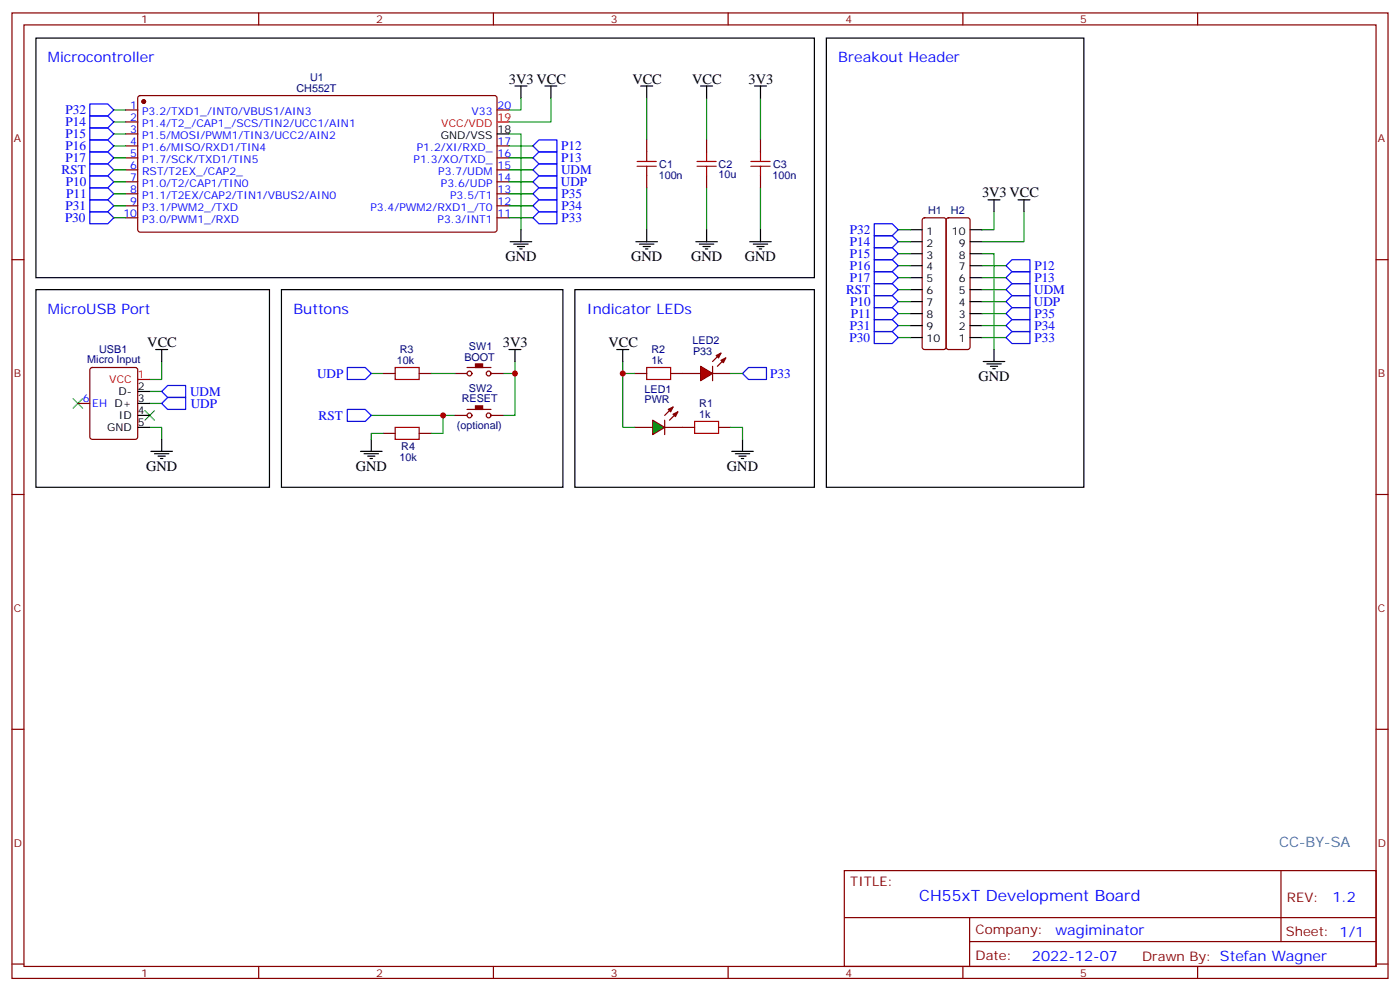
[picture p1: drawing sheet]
<svg xmlns="http://www.w3.org/2000/svg" width="412mm" height="292mm" viewBox="0 0 412 292" stroke-linecap="round" stroke-linejoin="round" font-family="sans-serif">
<g fill="none" stroke="#870000" stroke-width=".35">
<path d="M3.5 3.8h405.4v284.3h-405.4zM7.1 7.3h398.2v277.3h-398.2zM76.2 3.8v3.5M145.3 3.8v3.5M214.5 3.8v3.5M283.6 3.8v3.5M352.8 3.8v3.5M37 32.4h3.6M37 35.9h3.6M37 39.4h3.6M40.8 28.4l.5-.2h104.7l.4 .7-.1 39-.6 .5-104.7-.1-.4-.6v-38.8zM146.4 32.4h3.5"/>
<path d="M37 43h3.6M37 46.5h3.6M37 50h3.6M37 53.6h3.6M37 57.1h3.6M146.4 43h3.5M146.4 46.5h3.5M146.4 50h3.5M146.4 53.6h3.5M146.4 57.1h3.5M190.5 41.2v3.5M190.5 51.8v3.5"/>
<path d="M208.1 41.2v3.5M208.1 51.8v3.5M224 41.2v3.5M224 51.8v3.5M3.5 76.5h3.6M37 60.6h3.6M37 64.1h3.6M146.4 60.6h3.5M146.4 64.1h3.5M405.3 76.5h3.6M22.9 118.8h3.6M26.7 108.4l.5-.2h12.7l.6 .5 .1 20-.5 .6-12.9 .1-.7-.5v-20z"/>
<path d="M112.9 110h3.5M123.5 110h3.5M134.1 110h3.5M137.6 108.2h7M144.6 110h3.6M187 110h3.5M197.6 110h3.5M134.1 122.3h3.5M137.6 120.6h7M144.6 122.3h3.6M187 125.9h5.3M195.8 125.9h8.8"/>
<path d="M211.7 125.9h3.5M3.5 145.6h3.6M405.3 145.6h3.6M3.5 214.8h3.6M405.3 214.8h3.6M248.7 256.4h156.6v28.2h-156.6zM377.3 256.4v20.9M248.7 270.2h156.5M285.6 277.3h119.6M285.6 270.2v14.2M3.5 283.9h3.6M76.2 284.6v3.5"/>
<path d="M145.3 284.6v3.5M214.5 284.6v3.5M283.6 284.6v3.5M352.8 284.6v3.5M405.3 283.9h3.6"/>
<circle cx="138.3" cy="110" r=".71"/>
<circle cx="143.9" cy="110" r=".71"/>
<circle cx="138.3" cy="122.3" r=".71"/>
<circle cx="143.9" cy="122.3" r=".71"/>
</g>
<g fill="#870000" stroke="#870000" stroke-width=".35">
<path d="M140.1 119.5h2.1v1.1h-2.1z"/>
<path d="M140.1 107.2h2.1v1h-2.1z"/>
<circle cx="42.3" cy="29.9" r=".53"/>
</g>
<g fill="none" stroke="#000" stroke-width=".35">
<path d="M10.6 11.2h229.3v70.6h-229.3zM146.4 39.4h3.5M151.7 25.3h3.5M153.5 25.3v3.6M160.5 25.3h3.5M162.3 25.3v3.6M188.7 25.3h3.6M190.5 25.3v3.6M206.4 25.3h3.5M208.1 25.3v3.6M222.2 25.3h3.6M224 25.3v3.6"/>
<path d="M150.3 71.2h6.3M151.3 71.9h4.3M152.4 72.6h2.1M153.1 73.3h.7M153.5 67.7v3.5M187.3 71.2h6.4M188.4 71.9h4.2M189.4 72.6h2.2M190.1 73.3h.8M190.5 67.7v3.5M205 71.2h6.3M206 71.9h4.3"/>
<path d="M207.1 72.6h2.1M207.8 73.3h.7M208.1 67.7v3.5M220.8 71.2h6.4M221.9 71.9h4.2M223 72.6h2.1M223.7 73.3h.7M224 67.7v3.5M10.6 85.3h68.8v58.2h-68.8zM82.9 85.3h82.9v58.2h-82.9zM169.3 85.3h70.6v58.2h-70.6zM40.6 118.8h3.5"/>
<path d="M40.6 115.3h3.5M45.9 102.9h3.5M47.6 102.9v3.6M149.9 102.9h3.6M151.7 102.9v3.6M181.7 102.9h3.5M183.4 102.9v3.6M40.6 125.9h3.5M40.6 122.3h3.5M44.4 132.9h6.4M45.5 133.6h4.2M46.6 134.3h2.1"/>
<path d="M47.3 135h.7M47.6 129.4v3.5M215.5 132.9h6.4M216.6 133.6h4.2M217.7 134.3h2.1M218.4 135h.7M218.7 129.4v3.5"/>
</g>
<path d="M146.4 35.9h3.5M40.6 111.8h3.5" fill="none" stroke="#f00" stroke-width=".35"/>
<g fill="none" stroke="#008700" stroke-width=".35">
<path d="M33.5 32.4h3.5M33.5 35.9h3.5M33.5 39.4h3.5M149.9 39.4h3.6v28.3M153.5 28.9v3.5h-3.6M162.3 28.9v7h-12.4M190.5 28.9v12.3M208.1 28.9v12.3M224 28.9v12.3M33.5 50h3.5M33.5 53.6h3.5M33.5 43h3.5"/>
<path d="M33.5 46.5h3.5M33.5 57.1h3.5M149.9 50h7.1M149.9 53.6h7.1M149.9 43h7.1M149.9 46.5h7.1M149.9 57.1h7.1M190.5 55.3v12.4M208.1 55.3v12.4M224 55.3v12.4M33.5 60.6h3.5M33.5 64.1h3.5"/>
<path d="M149.9 60.6h7.1M149.9 64.1h7.1M44.1 118.8h3.5M44.1 115.3h3.5M47.6 106.5v5.3h-3.5M109.4 110h3.5M148.2 110h3.5M151.7 106.5v15.8h-3.5M183.4 106.5v3.5h3.6M44.1 125.9h3.5v3.5M109.4 122.3h24.7"/>
</g>
<g fill="none" stroke="#a10000" stroke-width=".35">
<path d="M187.7 49h5.6M187.7 47.6h5.6M190.5 44.7v2.9M190.5 49v2.8M205.3 49h5.7M205.3 47.6h5.7M208.1 44.7v2.9M208.1 49v2.8M221.2 49h5.6M221.2 47.6h5.6M224 44.7v2.9M224 49v2.8"/>
<path d="M116.4 108.2h7.1v3.6h-7.1zM190.5 108.2h7.1v3.6h-7.1zM204.6 124.1h7.1v3.5h-7.1z"/>
</g>
<g fill="none" stroke="#00f" stroke-width=".35">
<path d="M26.5 34.1h5.2l1.8 1.8-1.8 1.8h-5.2zM26.5 37.7h5.2l1.8 1.7-1.8 1.8h-5.2zM26.5 30.6h5.2l1.8 1.8-1.8 1.7h-5.2zM26.5 51.8h5.2l1.8 1.8-1.8 1.7h-5.2zM26.5 55.3h5.2l1.8 1.8-1.8 1.7h-5.2zM26.5 41.2h5.2l1.8 1.8-1.8 1.7h-5.2zM26.5 44.7h5.2l1.8 1.8-1.8 1.8h-5.2zM26.5 58.8h5.2l1.8 1.8-1.8 1.8h-5.2zM26.5 48.3h5.2l1.8 1.7-1.8 1.8h-5.2zM157 50l1.7-1.7h5.3v3.5h-5.3zM157 53.6l1.7-1.8h5.3v3.5h-5.3zM157 43l1.7-1.8h5.3v3.5h-5.3z"/>
<path d="M157 46.5l1.7-1.8h5.3v3.6h-5.3zM157 57.1l1.7-1.8h5.3v3.5h-5.3zM26.5 62.4h5.2l1.8 1.7-1.8 1.8h-5.2zM157 64.1l1.7-1.7h5.3v3.5h-5.3zM157 60.6l1.7-1.8h5.3v3.6h-5.3zM47.6 115.3l1.8-1.8h5.3v3.6h-5.3zM47.6 118.8l1.8-1.7h5.3v3.5h-5.3zM102.3 108.2h5.3l1.8 1.8-1.8 1.8h-5.3zM218.7 110l1.8-1.8h5.3v3.6h-5.3zM102.3 120.6h5.3l1.8 1.7-1.8 1.8h-5.3z"/>
</g>
<path d="M21.5 117.4l2.8 2.8M24.3 117.4l-2.8 2.8M42.7 120.9l2.8 2.9M45.5 120.9l-2.8 2.9" fill="none" stroke="#3c3" stroke-width=".35"/>
<path d="M192.3 123.8l3.5 2.1-3.5 2.1z" fill="#0c0" stroke="#870000" stroke-width=".35"/>
<path d="M198.3 119.9l-2.5 2.4M201.1 110h5.3M209.9 110h5.3M209.9 107.9v4.2M212.4 104l-2.5 2.5M213.8 105.4l-2.5 2.5M195.8 123.8v4.2M199.7 121.3l-2.5 2.5" fill="none" stroke="#870000" stroke-width=".35"/>
<g fill="#870000" stroke="#870000" stroke-width=".35">
<path d="M198.3 122l1.4-.7-.7 1.4z"/>
<path d="M196.8 120.6l1.5-.7-.7 1.4z"/>
<path d="M212.4 106.1l1.4-.7-.7 1.4z"/>
<path d="M211 104.7l1.4-.7-.7 1.4z"/>
</g>
<path d="M206.4 107.9l3.5 2.1-3.5 2.1z" fill="#f00" stroke="#870000" stroke-width=".35"/>
<path d="M271.9 64.3l.4-.2h5.7l.5 .2 .2 .5v37.4l-.2 .5-.5 .2h-5.7l-.5-.2-.2-.5v-37.4zM278.9 64.3l.5-.2h5.6l.5 .2 .3 .5v37.4l-.3 .5-.5 .2h-5.6l-.5-.2-.2-.5v-37.4zM112.9 127.6h3.5M123.5 127.6h3.5" fill="none" stroke="#870000" stroke-width=".35"/>
<g fill="none" stroke="#000" stroke-width=".35">
<path d="M243.4 11.2h75.9v132.3h-75.9zM291 58.8h3.6M292.8 58.8v3.6M299.9 58.8h3.5M301.6 58.8v3.6M268.1 67.7h3.5M268.1 71.2h3.5M268.1 74.7h3.5M268.1 78.2h3.5M285.8 67.7h3.5M285.8 71.2h3.5M285.8 74.7h3.5"/>
<path d="M285.8 78.2h3.5M268.1 81.8h3.5M268.1 85.3h3.5M268.1 88.8h3.5M268.1 92.4h3.5M268.1 95.9h3.5M268.1 99.4h3.5M285.8 81.8h3.5M285.8 85.3h3.5M285.8 88.8h3.5M285.8 92.4h3.5M285.8 95.9h3.5"/>
<path d="M285.8 99.4h3.5M289.6 106.5h6.4M290.7 107.2h4.2M291.7 107.9h2.2M292.5 108.6h.7M292.8 102.9v3.6M106.2 132.9h6.3M107.2 133.6h4.3M108.3 134.3h2.1M109 135h.7M109.4 129.4v3.5"/>
</g>
<g fill="none" stroke="#008700" stroke-width=".35">
<path d="M264.6 78.2h3.5M264.6 74.7h3.5M264.6 71.2h3.5M264.6 67.7h3.5M289.3 74.7h3.5v28.2M289.3 78.2h7M292.8 62.4v5.3h-3.5M301.6 62.4v8.8h-12.3M264.6 81.8h3.5M264.6 85.3h3.5M264.6 88.8h3.5M264.6 92.4h3.5"/>
<path d="M264.6 95.9h3.5M264.6 99.4h3.5M289.3 81.8h7M289.3 85.3h7M289.3 88.8h7M289.3 92.4h7M289.3 95.9h7M289.3 99.4h7M127 110h7.1M183.4 110v15.9h3.6M215.2 110h3.5M112.9 127.6h-3.5v1.8"/>
<path d="M130.5 122.3v5.3h-3.5M215.2 125.9h3.5v3.5"/>
</g>
<g fill="none" stroke="#00f" stroke-width=".35">
<path d="M257.5 65.9h5.3l1.8 1.8-1.8 1.7h-5.3zM257.5 76.5h5.3l1.8 1.7-1.8 1.8h-5.3zM257.5 73h5.3l1.8 1.7-1.8 1.8h-5.3zM257.5 69.4h5.3l1.8 1.8-1.8 1.8h-5.3zM298.1 76.5h5.3v3.5h-5.3l-1.8-1.8zM257.5 83.5h5.3l1.8 1.8-1.8 1.8h-5.3zM257.5 94.1h5.3l1.8 1.8-1.8 1.7h-5.3zM257.5 97.6h5.3l1.8 1.8-1.8 1.8h-5.3zM257.5 80h5.3l1.8 1.8-1.8 1.7h-5.3zM257.5 90.6h5.3l1.8 1.8-1.8 1.7h-5.3zM257.5 87.1h5.3l1.8 1.7-1.8 1.8h-5.3zM296.3 95.9l1.8-1.8h5.3v3.5h-5.3z"/>
<path d="M296.3 81.8l1.8-1.8h5.3v3.5h-5.3zM296.3 88.8l1.8-1.7h5.3v3.5h-5.3zM298.1 90.6h5.3v3.5h-5.3l-1.8-1.7zM298.1 97.6h5.3v3.6h-5.3l-1.8-1.8zM298.1 83.5h5.3v3.6h-5.3l-1.8-1.8z"/>
</g>
<path d="M116.4 125.9h7.1v3.5h-7.1z" fill="none" stroke="#a10000" stroke-width=".35"/>
<g fill="#c00">
<circle cx="151.7" cy="110" r=".88"/>
<circle cx="183.4" cy="110" r=".88"/>
<circle cx="130.5" cy="122.3" r=".88"/>
</g>
<text font-size="4.6" fill="#00f" x="270.8" y="265.4">CH55xT Development Board</text>
<g font-size="4.2" fill="#00f">
<text x="14.1" y="18.3">Microcontroller</text>
<text x="246.9" y="18.3">Breakout Header</text>
<text x="14.1" y="92.4">MicroUSB Port</text>
<text x="86.4" y="92.4">Buttons</text>
<text x="172.9" y="92.4">Indicator LEDs</text>
<text x="392.5" y="265.7">1.2</text>
<text x="310.9" y="275.2">wagiminator</text>
<text x="304" y="283">2022-12-07</text>
</g>
<g font-size="4.2">
<text x="149.9" y="24.6">3V3 VCC</text>
<text x="186.3" y="24.6">VCC</text>
<text x="203.9" y="24.6">VCC</text>
<text x="220.5" y="24.6">3V3</text>
<text x="289.3" y="58.1">3V3 VCC</text>
<text x="148.9" y="76.8">GND</text>
<text x="185.9" y="76.8">GND</text>
<text x="203.6" y="76.8">GND</text>
<text x="219.4" y="76.8">GND</text>
<text x="43.4" y="102.2">VCC</text>
<text x="148.2" y="102.2">3V3</text>
<text x="179.2" y="102.2">VCC</text>
<text x="288.2" y="112.1">GND</text>
<text x="43" y="138.6">GND</text>
<text x="104.8" y="138.6">GND</text>
<text x="214.1" y="138.6">GND</text>
</g>
<text font-size="4.2" fill="#0099b0" x="376.8" y="249.3">CC-BY-SA</text>
<g font-size="3.9" fill="#00f">
<text x="19.3" y="33.7">P32</text>
<text x="19.3" y="37.2">P14</text>
<text x="19.3" y="40.7">P15</text>
<text x="19.3" y="44.2">P16</text>
<text x="19.3" y="47.8">P17</text>
<text x="165.3" y="44.2">P12</text>
<text x="165.3" y="47.8">P13</text>
<text x="18.2" y="51.3">RST</text>
<text x="165.3" y="51.3">UDM</text>
<text x="19.4" y="54.9">P10</text>
<text x="19.5" y="58.4">P11</text>
<text x="165.2" y="54.8">UDP</text>
<text x="165.4" y="58.3">P35</text>
<text x="19.1" y="65.5">P30</text>
<text x="19.3" y="61.9">P31</text>
<text x="165.4" y="65.4">P33</text>
<text x="165.4" y="61.9">P34</text>
<text x="250.4" y="68.9">P32</text>
<text x="250.4" y="76">P15</text>
<text x="250.4" y="72.5">P14</text>
<text x="250.4" y="83.1">P17</text>
<text x="250.4" y="79.5">P16</text>
<text x="304.7" y="83.1">P13</text>
<text x="304.7" y="79.5">P12</text>
<text x="249.2" y="86.6">RST</text>
<text x="304.6" y="86.6">UDM</text>
<text x="250.4" y="90.2">P10</text>
<text x="250.6" y="93.6">P11</text>
<text x="304.6" y="90.1">UDP</text>
<text x="304.7" y="93.6">P35</text>
<text x="250.2" y="100.7">P30</text>
<text x="250.4" y="97.2">P31</text>
<text x="304.7" y="97.1">P34</text>
<text x="304.7" y="100.7">P33</text>
<text x="93.4" y="111.3">UDP</text>
<text x="226.9" y="111.3">P33</text>
<text x="56" y="116.6">UDM</text>
<text x="56.2" y="120.1">UDP</text>
<text x="93.9" y="123.8">RST</text>
</g>
<g font-size="3.9" fill="#800">
<text x="250.5" y="261">TITLE:</text>
<text x="379.1" y="265.7">REV:</text>
<text x="287.4" y="275.2">Company:</text>
<text x="378.7" y="275.8">Sheet: 1/1</text>
<text x="287.4" y="282.9">Date:</text>
<text x="336.4" y="282.9">Drawn By: Stefan Wagner</text>
</g>
<g font-size="3.2" fill="#800">
<text x="41.6" y="6.8">1</text>
<text x="110.8" y="6.8">2</text>
<text x="179.9" y="6.8">3</text>
<text x="249.1" y="6.8">4</text>
<text x="318.2" y="6.8">5</text>
<text x="4.1" y="41.9">A</text>
<text x="405.9" y="41.9">A</text>
<text x="4.1" y="111.1">B</text>
<text x="405.9" y="111.1">B</text>
<text x="4.1" y="180.2">C</text>
<text x="405.9" y="180.2">C</text>
<text x="4.1" y="249.3">D</text>
<text x="405.9" y="249.3">D</text>
<text x="41.6" y="287.6">1</text>
<text x="110.8" y="287.6">2</text>
<text x="179.9" y="287.6">3</text>
<text x="249.1" y="287.6">4</text>
<text x="318.2" y="287.6">5</text>
</g>
<g font-size="3.2" fill="#000080">
<text x="91.4" y="23.9">U1</text>
<text x="87.3" y="27.2">CH552T</text>
<text x="194" y="52.6">100n</text>
<text x="194.2" y="49.4">C1</text>
<text x="211.7" y="52.6">10u</text>
<text x="211.7" y="49.4">C2</text>
<text x="227.5" y="52.6">100n</text>
<text x="227.7" y="49.4">C3</text>
<text x="273.4" y="63.2">H1</text>
<text x="280.1" y="63.2">H2</text>
<text x="204" y="101.3">LED2</text>
<text x="25.7" y="106.9">Micro Input</text>
<text x="29.2" y="104">USB1</text>
<text x="116.9" y="107.2">10k</text>
<text x="117.8" y="104">R3</text>
<text x="136.8" y="106.2">BOOT</text>
<text x="138.2" y="103">SW1</text>
<text x="191.9" y="107.2">1k</text>
<text x="191.9" y="104">R2</text>
<text x="204.2" y="104.4">P33</text>
<text x="136" y="118.5">RESET</text>
<text x="138.2" y="115.4">SW2</text>
<text x="189.9" y="115.6">LED1</text>
<text x="189.9" y="118.8">PWR</text>
<text x="206" y="119.9">R1</text>
<text x="206" y="123">1k</text>
<text x="134.6" y="126.2">(optional)</text>
<text x="117.6" y="135.8">10k</text>
<text x="118.2" y="132.7">R4</text>
</g>
<g font-size="3.2" fill="#00f">
<text x="38.4" y="32">1</text>
<text x="38.4" y="35.6">2</text>
<text x="41.9" y="33.8">P3.2/TXD1_/INT0/VBUS1/AIN3</text>
<text x="138.9" y="33.8">V33</text>
<text x="146.6" y="32">20</text>
<text x="38.4" y="39.1">3</text>
<text x="41.9" y="37.3">P1.4/T2_/CAP1_/SCS/TIN2/UCC1/AIN1</text>
<text x="41.9" y="40.9">P1.5/MOSI/PWM1/TIN3/UCC2/AIN2</text>
<text x="38.4" y="42.6">4</text>
<text x="38.4" y="46.1">5</text>
<text x="41.9" y="44.4">P1.6/MISO/RXD1/TIN4</text>
<text x="41.9" y="47.9">P1.7/SCK/TXD1/TIN5</text>
<text x="121.8" y="47.9">P1.3/XO/TXD_</text>
<text x="122.8" y="44.4">P1.2/XI/RXD_</text>
<text x="146.6" y="46.1">16</text>
<text x="146.6" y="42.6">17</text>
<text x="38.4" y="49.7">6</text>
<text x="38.4" y="53.2">7</text>
<text x="41.9" y="51.4">RST/T2EX_/CAP2_</text>
<text x="129.1" y="51.4">P3.7/UDM</text>
<text x="146.6" y="53.2">14</text>
<text x="146.6" y="49.7">15</text>
<text x="38.4" y="56.7">8</text>
<text x="41.9" y="55">P1.0/T2/CAP1/TIN0</text>
<text x="41.9" y="58.5">P1.1/T2EX/CAP2/TIN1/VBUS2/AIN0</text>
<text x="129.9" y="55">P3.6/UDP</text>
<text x="132.6" y="58.5">P3.5/T1</text>
<text x="146.6" y="56.7">13</text>
<text x="36.4" y="63.8">10</text>
<text x="38.4" y="60.3">9</text>
<text x="41.9" y="62">P3.1/PWM2_/TXD</text>
<text x="41.9" y="65.5">P3.0/PWM1_/RXD</text>
<text x="109.1" y="62">P3.4/PWM2/RXD1_/T0</text>
<text x="128.9" y="65.5">P3.3/INT1</text>
<text x="146.6" y="63.8">11</text>
<text x="146.6" y="60.3">12</text>
<text x="24.4" y="118.5">6</text>
<text x="27.2" y="119.9">EH D+</text>
</g>
<g font-size="3.2" fill="#f00">
<text x="146.6" y="35.6">19</text>
<text x="130" y="37.3">VCC/VDD</text>
<text x="32.2" y="112.8">VCC</text>
<text x="40.6" y="111.4">1</text>
</g>
<g font-size="3.2">
<text x="129.9" y="40.9">GND/VSS</text>
<text x="146.6" y="39.1">18</text>
<text x="272.9" y="69.1">1</text>
<text x="280.4" y="69.1">10</text>
<text x="272.9" y="72.6">2</text>
<text x="272.9" y="76.1">3</text>
<text x="282.4" y="76.1">8</text>
<text x="282.4" y="72.6">9</text>
<text x="272.9" y="79.7">4</text>
<text x="272.9" y="83.2">5</text>
<text x="282.4" y="83.2">6</text>
<text x="282.4" y="79.7">7</text>
<text x="272.9" y="86.7">6</text>
<text x="282.4" y="86.7">5</text>
<text x="272.9" y="90.2">7</text>
<text x="272.9" y="93.8">8</text>
<text x="282.4" y="93.8">3</text>
<text x="282.4" y="90.2">4</text>
<text x="272.9" y="97.3">9</text>
<text x="272.9" y="100.8">10</text>
<text x="282.4" y="100.8">1</text>
<text x="282.4" y="97.3">2</text>
<text x="34.9" y="116.3">D-</text>
<text x="40.6" y="118.5">3</text>
<text x="40.6" y="114.9">2</text>
<text x="35" y="123.4">ID</text>
<text x="40.6" y="125.5">5</text>
<text x="40.6" y="122">4</text>
<text x="31.5" y="126.9">GND</text>
</g>
</svg>
